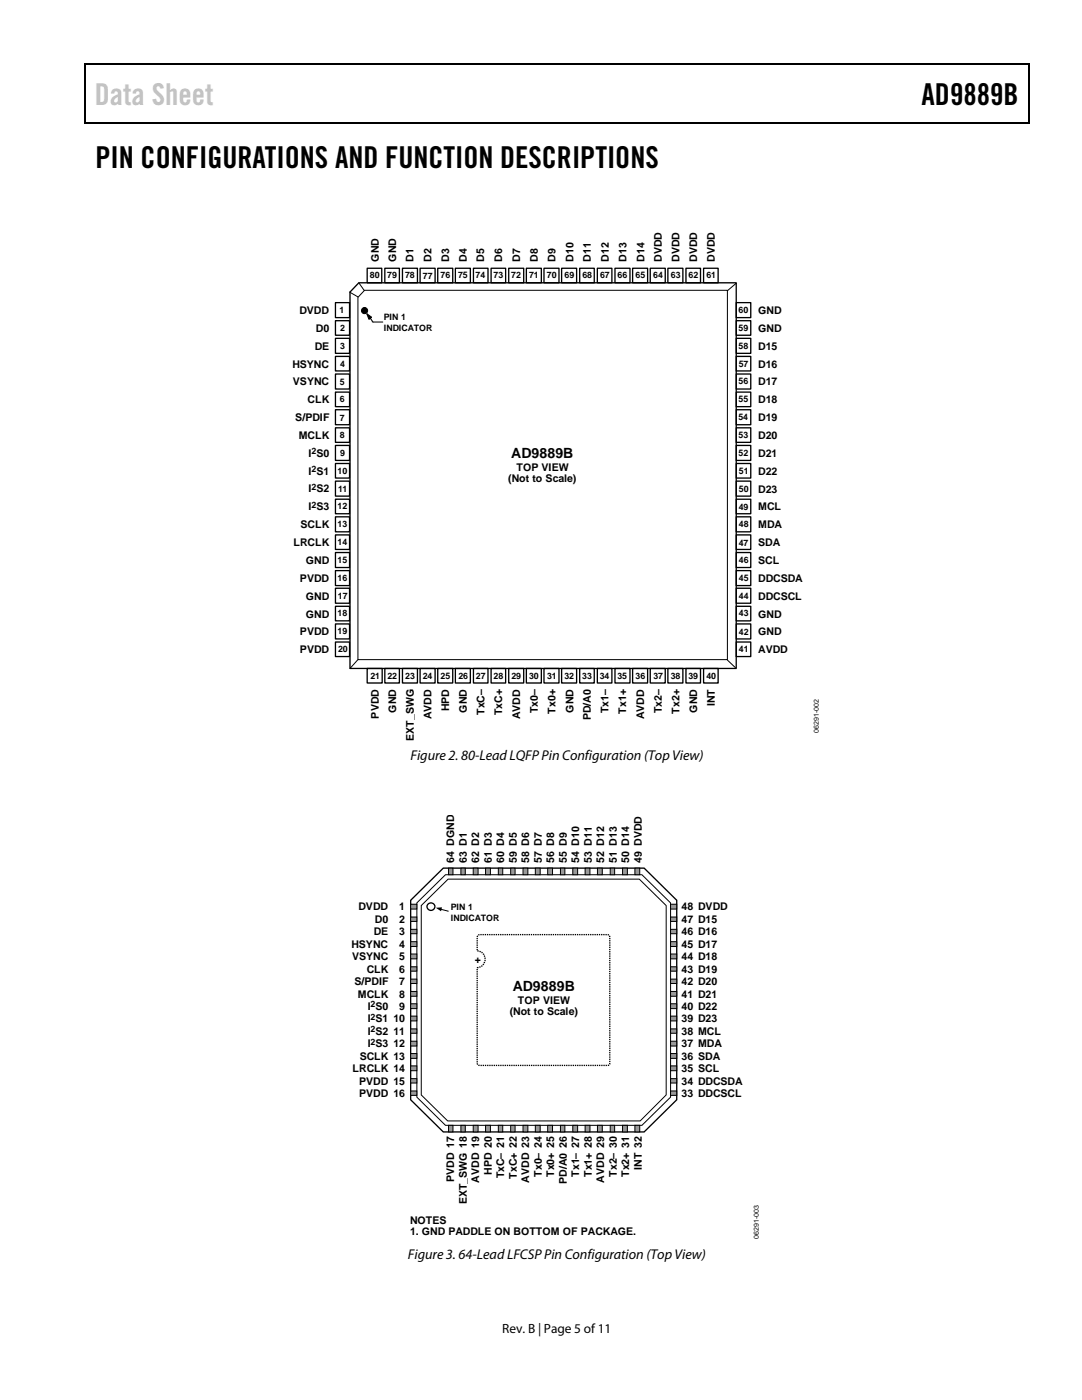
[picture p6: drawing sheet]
<svg xmlns="http://www.w3.org/2000/svg" width="216mm" height="279mm" viewBox="0 0 216 279" stroke-linecap="round" stroke-linejoin="round" font-family="sans-serif">
<g fill="#000">
<path d="M16.9 12.7h.2v1h-.2zM16.9 12.7h.2v.3h-.2zM82.5 12.7h.3v.3h-.3zM205.1 12.7h.3v1h-.3zM205.1 12.7h.3v.3h-.3zM16.9 24.4h.2v.2h-.2zM82.3 24.4h.2v.2h-.2zM205.1 24.4h.3v.2h-.3zM73.7 63.2l.7 1.1zM73.2 62.6l.9 .7-.5 .4zM87 181.2l1.2-.1-.2 .8z"/>
<circle cx="72.7" cy="62" r=".61"/>
</g>
<path d="M17 13.7v10.7M17.1 12.8h65.4M82.8 12.8h122.3M205.2 13.7v10.7M17.1 24.5h188" fill="none" stroke="#000" stroke-width=".25"/>
<g fill="none" stroke="#000" stroke-width=".26">
<path d="M71.6 56.4h75.3v77h-77.1v-75.1zM73.3 53.5h2.9v2.9h-2.9zM76.8 53.5h2.9v2.9h-2.9zM80.3 53.5h3v2.9h-3zM83.8 53.5h3v2.9h-3zM87.3 53.5h3v2.9h-3zM90.9 53.5h3v2.9h-3zM94.5 53.5h2.9v2.9h-2.9zM98 53.5h2.9v2.9h-2.9zM101.5 53.5h3v2.9h-3zM105 53.5h3v2.9h-3zM108.5 53.5h3v2.9h-3z"/>
<path d="M112.1 53.5h3v2.9h-3zM115.7 53.5h2.9v2.9h-2.9zM119.2 53.5h2.9v2.9h-2.9zM122.7 53.5h3v2.9h-3zM126.2 53.5h3v2.9h-3zM129.7 53.5h3v2.9h-3zM133.3 53.5h3v2.9h-3zM136.9 53.5h2.9v2.9h-2.9zM140.4 53.5h2.9v2.9h-2.9zM66.9 64h2.8v2.9h-2.8zM66.9 67.5h2.8v3h-2.8zM66.9 71.1h2.8v2.9h-2.8z"/>
<path d="M66.9 78.3h2.8v2.9h-2.8zM66.9 74.6h2.8v3h-2.8zM66.9 60.4h2.8v3h-2.8zM146.9 64h2.9v2.9h-2.9zM146.9 67.5h2.9v3h-2.9zM146.9 71.1h2.9v2.9h-2.9zM146.9 78.3h2.9v2.9h-2.9zM146.9 74.6h2.9v3h-2.9zM146.9 60.4h2.9v3h-2.9zM66.9 81.8h2.8v3h-2.8zM66.9 85.4h2.8v2.9h-2.8zM66.9 88.9h2.8v3h-2.8z"/>
<path d="M66.9 92.5h2.8v2.9h-2.8zM66.9 99.6h2.8v2.9h-2.8zM66.9 96h2.9v3h-2.9zM146.9 81.8h2.9v3h-2.9zM146.9 85.4h2.9v2.9h-2.9zM146.9 88.9h2.9v3h-2.9zM146.9 92.5h2.9v2.9h-2.9zM146.9 99.6h2.9v2.9h-2.9zM146.9 96h2.9v3h-2.9zM66.9 103.1h2.9v3h-2.9zM66.9 106.8h2.9v2.9h-2.9zM66.9 110.3h2.9v3h-2.9z"/>
<path d="M66.9 113.9h2.9v3h-2.9zM66.9 117.4h2.9v3h-2.9zM146.9 103.1h2.9v3h-2.9zM146.9 106.8h2.9v2.9h-2.9zM146.9 110.3h2.9v3h-2.9zM146.9 113.9h2.9v3h-2.9zM146.9 117.4h2.9v3h-2.9zM66.9 121h2.9v2.9h-2.9zM66.9 124.5h2.9v3h-2.9zM66.9 128.1h2.9v2.9h-2.9zM73.3 133.4h3v2.9h-3zM76.8 133.4h2.9v2.9h-2.9z"/>
<path d="M80.3 133.4h3v2.9h-3zM83.8 133.4h3v2.9h-3zM87.3 133.4h3v2.9h-3zM90.9 133.4h3v2.9h-3zM94.5 133.4h2.9v2.9h-2.9zM98 133.4h2.9v2.9h-2.9zM101.5 133.4h3v2.9h-3zM105 133.4h3v2.9h-3zM108.5 133.4h3v2.9h-3zM112.1 133.4h3v2.9h-3zM115.7 133.4h2.9v2.9h-2.9zM119.2 133.4h2.9v2.9h-2.9z"/>
<path d="M122.7 133.4h3v2.9h-3zM126.2 133.4h3v2.9h-3zM129.7 133.4h3v2.9h-3zM133.3 133.4h3v2.9h-3zM136.9 133.4h2.9v2.9h-2.9zM140.4 133.4h2.9v2.9h-2.9zM146.9 121h2.9v2.9h-2.9zM146.9 124.5h2.9v3h-2.9zM146.9 128.1h2.9v2.9h-2.9z"/>
</g>
<g fill="none" stroke="#000" stroke-width=".2">
<path d="M69.8 58.3l1.6 1M71.6 56.4l1.1 1.5M72.7 57.9h72.4v73.7h-73.7v-72.3zM146.9 56.5l-1.8 1.5M73.2 62.6l.9 .7-.5 .4zM73.7 63.2l.7 1.1M74.5 64.3h1.8M71.4 131.6l-1.6 1.8M145.1 131.7l1.6 1.5M87.8 181.4l1.7 .5"/>
<circle cx="72.7" cy="62" r=".61"/>
</g>
<circle cx="86" cy="180.9" r=".77" fill="#fff"/>
<g fill="none" stroke="#000" stroke-width=".26">
<path d="M81.9 179.7l6.6-6.4h40l6.5 6.4v39.8l-6.5 6.4h-40l-6.6-6.4z"/>
<circle cx="86" cy="180.9" r=".77"/>
</g>
<path d="M83.2 180.2l5.7-5.6h39.2l5.7 5.6v38.8l-5.7 5.6h-39.2l-5.7-5.6zM84.1 180.7l5.3-5.3h38.2l5.3 5.3v37.8l-5.2 5.2h-38.4l-5.2-5.2z" fill="none" stroke="#000" stroke-width=".2"/>
<g fill="#9a9a9a" stroke="#000" stroke-width=".2">
<path d="M133.8 180.5h1.2v.9h-1.2z"/>
<path d="M133.8 183h1.2v.9h-1.2z"/>
<path d="M133.8 185.5h1.2v.8h-1.2z"/>
<path d="M133.8 187.9h1.2v1h-1.2z"/>
<path d="M133.8 190.4h1.2v1h-1.2z"/>
<path d="M133.8 192.9h1.2v.9h-1.2z"/>
<path d="M133.8 195.4h1.2v.9h-1.2z"/>
<path d="M133.8 197.9h1.2v.9h-1.2z"/>
<path d="M133.8 200.3h1.2v1h-1.2z"/>
<path d="M133.8 202.8h1.2v1h-1.2z"/>
<path d="M133.8 205.3h1.2v.9h-1.2z"/>
<path d="M133.8 207.8h1.2v1h-1.2z"/>
<path d="M133.8 210.3h1.2v.9h-1.2z"/>
<path d="M133.8 212.7h1.2v1h-1.2z"/>
<path d="M133.8 215.3h1.2v.8h-1.2z"/>
<path d="M133.8 217.7h1.2v.9h-1.2z"/>
<path d="M81.9 180.5h1.3v.9h-1.3z"/>
<path d="M81.9 183h1.3v.9h-1.3z"/>
<path d="M81.9 185.5h1.3v.8h-1.3z"/>
<path d="M81.9 187.9h1.3v1h-1.3z"/>
<path d="M81.9 190.4h1.3v1h-1.3z"/>
<path d="M81.9 192.9h1.3v.9h-1.3z"/>
<path d="M81.9 195.4h1.3v.9h-1.3z"/>
<path d="M81.9 197.9h1.3v.9h-1.3z"/>
<path d="M81.9 200.3h1.3v1h-1.3z"/>
<path d="M81.9 202.8h1.3v1h-1.3z"/>
<path d="M81.9 205.3h1.3v.9h-1.3z"/>
<path d="M81.9 207.8h1.3v1h-1.3z"/>
<path d="M81.9 210.3h1.3v.9h-1.3z"/>
<path d="M81.9 212.7h1.3v1h-1.3z"/>
<path d="M81.9 215.3h1.3v.8h-1.3z"/>
<path d="M81.9 217.7h1.3v.9h-1.3z"/>
<path d="M89.5 224.6h.9v1.3h-.9z"/>
<path d="M92 224.6h.8v1.3h-.8z"/>
<path d="M94.4 224.6h1v1.3h-1z"/>
<path d="M96.9 224.6h1v1.3h-1z"/>
<path d="M99.4 224.6h.9v1.3h-.9z"/>
<path d="M101.9 224.6h.9v1.3h-.9z"/>
<path d="M104.4 224.6h.9v1.3h-.9z"/>
<path d="M106.8 224.6h1v1.3h-1z"/>
<path d="M109.3 224.6h.9v1.3h-.9z"/>
<path d="M111.8 224.6h.9v1.3h-.9z"/>
<path d="M114.3 224.6h1v1.3h-1z"/>
<path d="M116.8 224.6h.9v1.3h-.9z"/>
<path d="M119.2 224.6h1v1.3h-1z"/>
<path d="M121.8 224.6h.8v1.3h-.8z"/>
<path d="M124.2 224.6h1v1.3h-1z"/>
<path d="M126.7 224.6h1v1.3h-1z"/>
<path d="M89.5 173.3h.9v1.3h-.9z"/>
<path d="M92 173.3h.8v1.3h-.8z"/>
<path d="M94.4 173.3h1v1.3h-1z"/>
<path d="M96.9 173.3h1v1.3h-1z"/>
<path d="M99.4 173.3h.9v1.3h-.9z"/>
<path d="M101.9 173.3h.9v1.3h-.9z"/>
<path d="M104.4 173.3h.9v1.3h-.9z"/>
<path d="M106.8 173.3h1v1.3h-1z"/>
<path d="M109.3 173.3h.9v1.3h-.9z"/>
<path d="M111.8 173.3h.9v1.3h-.9z"/>
<path d="M114.3 173.3h1v1.3h-1z"/>
<path d="M116.8 173.3h.9v1.3h-.9z"/>
<path d="M119.2 173.3h1v1.3h-1z"/>
<path d="M121.8 173.3h.8v1.3h-.8z"/>
<path d="M124.2 173.3h1v1.3h-1z"/>
<path d="M126.7 173.3h1v1.3h-1z"/>
</g>
<path d="M95.5 186.6h26l.2 .5-.1 25.3-.4 .2h-25.7l-.3-.4v-19.1a1.67 1.67 0 0 0 1.6-1.7 1.67 1.67 0 0 0-1.6-1.6v-2.7z" fill="none" stroke="#000" stroke-width=".26" stroke-dasharray=".3 .2" stroke-linecap="butt"/>
<text font-size="6" fill="#c1c1c1" x="18.9" y="20.9">Data Sheet</text>
<g font-size="6">
<text x="183.9" y="20.9">AD9889B</text>
<text x="19" y="33.6">PIN CONFIGURATIONS AND FUNCTION DESCRIPTIONS</text>
</g>
<g font-size="2.8">
<text x="102" y="91.3">AD9889B</text>
<text x="81.9" y="151.7">Figure 2. 80-Lead LQFP Pin Configuration (Top View)</text>
<text x="102.3" y="197.7">AD9889B</text>
<text x="81.4" y="251.2">Figure 3. 64-LeadLFCSP Pin Configuration (Top View)</text>
</g>
<text font-size="2.7" x="100.2" y="266">Rev. B | Page 5 of11</text>
<g font-size="2.1">
<text x="75.6" y="52.2" transform="rotate(-90 75.6 52.2)">GND</text>
<text x="79" y="52.2" transform="rotate(-90 79 52.2)">GND</text>
<text x="82.5" y="52.2" transform="rotate(-90 82.5 52.2)">D1</text>
<text x="86.1" y="52.2" transform="rotate(-90 86.1 52.2)">D2</text>
<text x="89.6" y="52.2" transform="rotate(-90 89.6 52.2)">D3</text>
<text x="93.2" y="52.2" transform="rotate(-90 93.2 52.2)">D4</text>
<text x="96.6" y="52.2" transform="rotate(-90 96.6 52.2)">D5</text>
<text x="100.2" y="52.2" transform="rotate(-90 100.2 52.2)">D6</text>
<text x="103.8" y="52.2" transform="rotate(-90 103.8 52.2)">D7</text>
<text x="107.3" y="52.2" transform="rotate(-90 107.3 52.2)">D8</text>
<text x="110.8" y="52.2" transform="rotate(-90 110.8 52.2)">D9</text>
<text x="114.4" y="52.2" transform="rotate(-90 114.4 52.2)">D10</text>
<text x="117.9" y="52.2" transform="rotate(-90 117.9 52.2)">D11</text>
<text x="121.5" y="52.2" transform="rotate(-90 121.5 52.2)">D12</text>
<text x="125" y="52.2" transform="rotate(-90 125 52.2)">D13</text>
<text x="128.6" y="52.2" transform="rotate(-90 128.6 52.2)">D14</text>
<text x="132" y="52.2" transform="rotate(-90 132 52.2)">DVDD</text>
<text x="135.6" y="52.2" transform="rotate(-90 135.6 52.2)">DVDD</text>
<text x="139.1" y="52.2" transform="rotate(-90 139.1 52.2)">DVDD</text>
<text x="142.6" y="52.2" transform="rotate(-90 142.6 52.2)">DVDD</text>
<text x="59.7" y="62.7">DVDD</text>
<text x="151.3" y="62.6">GND</text>
<text x="62.8" y="69.8">DE</text>
<text x="63" y="66.2">D0</text>
<text x="151.3" y="66.2">GND</text>
<text x="151.3" y="69.8">D15</text>
<text x="58.3" y="73.4">HSYNC</text>
<text x="58.5" y="76.9">VSYNC</text>
<text x="151.3" y="73.4">D16</text>
<text x="151.3" y="76.9">D17</text>
<text x="61.4" y="80.5">CLK</text>
<text x="151.3" y="80.5">D18</text>
<text x="58.9" y="84.1">S/PDIF</text>
<text x="59.6" y="87.6">MCLK</text>
<text x="151.3" y="84.1">D19</text>
<text x="151.3" y="87.6">D20</text>
<text x="61.6" y="91.2">I S0</text>
<text x="61.6" y="94.7">I S1</text>
<text x="103" y="94">TOP VIEW</text>
<text x="151.3" y="91.2">D21</text>
<text x="151.3" y="94.7">D22</text>
<text x="61.6" y="101.9">I S3</text>
<text x="61.6" y="98.3">I S2</text>
<text x="101.4" y="96.1">(Not to Scale)</text>
<text x="151.3" y="101.9">MCL</text>
<text x="151.3" y="98.3">D23</text>
<text x="60" y="105.4">SCLK</text>
<text x="151.3" y="105.4">MDA</text>
<text x="58.6" y="109">LRCLK</text>
<text x="61" y="112.6">GND</text>
<text x="151.3" y="109">SDA</text>
<text x="151.3" y="112.6">SCL</text>
<text x="59.9" y="116.1">PVDD</text>
<text x="61" y="119.6">GND</text>
<text x="151.3" y="116.1">DDCSDA</text>
<text x="151.3" y="119.7">DDCSCL</text>
<text x="61" y="123.2">GND</text>
<text x="151.3" y="123.2">GND</text>
<text x="59.9" y="126.8">PVDD</text>
<text x="59.9" y="130.4">PVDD</text>
<text x="151.3" y="126.8">GND</text>
<text x="151.3" y="130.4">AVDD</text>
<text x="75.6" y="143.4" transform="rotate(-90 75.6 143.4)">PVDD</text>
<text x="79" y="142.2" transform="rotate(-90 79 142.2)">GND</text>
<text x="86.1" y="143.5" transform="rotate(-90 86.1 143.5)">AVDD</text>
<text x="89.7" y="142" transform="rotate(-90 89.7 142)">HPD</text>
<text x="93.2" y="142.2" transform="rotate(-90 93.2 142.2)">GND</text>
<text x="96.7" y="142.7" transform="rotate(-90 96.7 142.7)">TxC–</text>
<text x="100.2" y="142.8" transform="rotate(-90 100.2 142.8)">TxC+</text>
<text x="103.8" y="143.5" transform="rotate(-90 103.8 143.5)">AVDD</text>
<text x="107.3" y="142.3" transform="rotate(-90 107.3 142.3)">Tx0–</text>
<text x="110.8" y="142.4" transform="rotate(-90 110.8 142.4)">Tx0+</text>
<text x="114.4" y="142.2" transform="rotate(-90 114.4 142.2)">GND</text>
<text x="117.9" y="143.8" transform="rotate(-90 117.9 143.8)">PD/A0</text>
<text x="121.4" y="142.3" transform="rotate(-90 121.4 142.3)">Tx1–</text>
<text x="125" y="142.4" transform="rotate(-90 125 142.4)">Tx1+</text>
<text x="128.5" y="143.5" transform="rotate(-90 128.5 143.5)">AVDD</text>
<text x="132.1" y="142.3" transform="rotate(-90 132.1 142.3)">Tx2–</text>
<text x="135.6" y="142.4" transform="rotate(-90 135.6 142.4)">Tx2+</text>
<text x="139.1" y="142.2" transform="rotate(-90 139.1 142.2)">GND</text>
<text x="142.7" y="140.9" transform="rotate(-90 142.7 140.9)">INT</text>
<text x="82.5" y="147.9" transform="rotate(-90 82.5 147.9)">EXT_SWG</text>
<text x="90.6" y="172.1" transform="rotate(-90 90.6 172.1)">64 DGND</text>
<text x="93.1" y="172.1" transform="rotate(-90 93.1 172.1)">63 D1</text>
<text x="95.6" y="172.1" transform="rotate(-90 95.6 172.1)">62 D2</text>
<text x="98.1" y="172.1" transform="rotate(-90 98.1 172.1)">61 D3</text>
<text x="100.6" y="172.1" transform="rotate(-90 100.6 172.1)">60 D4</text>
<text x="103.1" y="172.1" transform="rotate(-90 103.1 172.1)">59 D5</text>
<text x="105.6" y="172.1" transform="rotate(-90 105.6 172.1)">58 D6</text>
<text x="108.1" y="172.1" transform="rotate(-90 108.1 172.1)">57 D7</text>
<text x="110.6" y="172.1" transform="rotate(-90 110.6 172.1)">56 D8</text>
<text x="113.1" y="172.1" transform="rotate(-90 113.1 172.1)">55 D9</text>
<text x="115.6" y="172.1" transform="rotate(-90 115.6 172.1)">54 D10</text>
<text x="118.1" y="172.1" transform="rotate(-90 118.1 172.1)">53 D11</text>
<text x="120.6" y="172.1" transform="rotate(-90 120.6 172.1)">52 D12</text>
<text x="123.1" y="172.1" transform="rotate(-90 123.1 172.1)">51 D13</text>
<text x="125.6" y="172.1" transform="rotate(-90 125.6 172.1)">50 D14</text>
<text x="128" y="172.1" transform="rotate(-90 128 172.1)">49 DVDD</text>
<text x="71.5" y="181.7">DVDD</text>
<text x="74.8" y="184.2">D0</text>
<text x="79.7" y="181.7">1</text>
<text x="79.7" y="184.2">2</text>
<text x="136" y="181.7">48 DVDD</text>
<text x="136" y="184.2">47 D15</text>
<text x="70.1" y="189.2">HSYNC</text>
<text x="70.2" y="191.6">VSYNC</text>
<text x="74.6" y="186.7">DE</text>
<text x="79.7" y="186.7">3</text>
<text x="79.7" y="189.2">4</text>
<text x="79.7" y="191.6">5</text>
<text x="136" y="186.7">46 D16</text>
<text x="136" y="189.2">45 D17</text>
<text x="136" y="191.6">44 D18</text>
<text x="70.7" y="196.6">S/PDIF</text>
<text x="73.2" y="194.1">CLK</text>
<text x="79.7" y="194.1">6</text>
<text x="79.7" y="196.6">7</text>
<text x="94.7" y="192.2">+</text>
<text x="136" y="194.1">43 D19</text>
<text x="136" y="196.6">42 D20</text>
<text x="71.4" y="199.1">MCLK</text>
<text x="73.4" y="201.6">I S0</text>
<text x="79.7" y="199.1">8</text>
<text x="79.7" y="201.6">9</text>
<text x="101.7" y="202.5">(Not to Scale)</text>
<text x="103.3" y="200.4">TOP VIEW</text>
<text x="136" y="199.1">41 D21</text>
<text x="136" y="201.6">40 D22</text>
<text x="73.4" y="206.5">I S2</text>
<text x="73.4" y="209">I S3</text>
<text x="73.4" y="204">I S1</text>
<text x="78.5" y="204">10</text>
<text x="78.5" y="206.5">11</text>
<text x="78.5" y="209">12</text>
<text x="136" y="204">39 D23</text>
<text x="136" y="206.5">38 MCL</text>
<text x="136" y="209">37 MDA</text>
<text x="70.4" y="214">LRCLK 14</text>
<text x="71.8" y="211.5">SCLK 13</text>
<text x="136" y="211.5">36 SDA</text>
<text x="136" y="214">35 SCL</text>
<text x="71.7" y="216.5">PVDD 15</text>
<text x="71.7" y="218.9">PVDD 16</text>
<text x="136" y="216.5">34 DDCSDA</text>
<text x="136" y="218.9">33 DDCSCL</text>
<text x="113.1" y="229.1" transform="rotate(-90 113.1 229.1)">26</text>
<text x="128.1" y="233.4" transform="rotate(-90 128.1 233.4)">INT 32</text>
<text x="90.6" y="235.9" transform="rotate(-90 90.6 235.9)">PVDD 17</text>
<text x="95.6" y="236" transform="rotate(-90 95.6 236)">AVDD 19</text>
<text x="98.1" y="234.5" transform="rotate(-90 98.1 234.5)">HPD 20</text>
<text x="100.6" y="235.2" transform="rotate(-90 100.6 235.2)">TxC– 21</text>
<text x="103.1" y="235.2" transform="rotate(-90 103.1 235.2)">TxC+ 22</text>
<text x="105.6" y="236" transform="rotate(-90 105.6 236)">AVDD 23</text>
<text x="108.1" y="234.8" transform="rotate(-90 108.1 234.8)">Tx0– 24</text>
<text x="110.6" y="234.9" transform="rotate(-90 110.6 234.9)">Tx0+ 25</text>
<text x="113.1" y="236.2" transform="rotate(-90 113.1 236.2)">PD/A0</text>
<text x="115.6" y="234.8" transform="rotate(-90 115.6 234.8)">Tx1– 27</text>
<text x="118.1" y="234.9" transform="rotate(-90 118.1 234.9)">Tx1+ 28</text>
<text x="120.6" y="236" transform="rotate(-90 120.6 236)">AVDD 29</text>
<text x="123.1" y="234.8" transform="rotate(-90 123.1 234.8)">Tx2– 30</text>
<text x="125.6" y="234.9" transform="rotate(-90 125.6 234.9)">Tx2+ 31</text>
<text x="81.8" y="244.3">NOTES</text>
<text x="93.1" y="240.3" transform="rotate(-90 93.1 240.3)">EXT_SWG 18</text>
<text x="81.8" y="246.4">1. GND PADDLE ON BOTTOM OF PACKAGE.</text>
</g>
<g font-size="1.8">
<text x="73.8" y="55.5">80</text>
<text x="77.3" y="55.5">79</text>
<text x="80.8" y="55.6">78</text>
<text x="84.4" y="55.6">77</text>
<text x="87.9" y="55.5">76</text>
<text x="91.4" y="55.5">75</text>
<text x="94.9" y="55.6">74</text>
<text x="98.5" y="55.5">73</text>
<text x="102" y="55.6">72</text>
<text x="105.6" y="55.6">71</text>
<text x="109.1" y="55.5">70</text>
<text x="112.7" y="55.5">69</text>
<text x="116.2" y="55.5">68</text>
<text x="119.7" y="55.5">67</text>
<text x="123.2" y="55.5">66</text>
<text x="126.8" y="55.5">65</text>
<text x="130.3" y="55.5">64</text>
<text x="133.9" y="55.5">63</text>
<text x="137.4" y="55.5">62</text>
<text x="140.9" y="55.6">61</text>
<text x="67.8" y="62.4">1</text>
<text x="76.6" y="63.9">PIN 1</text>
<text x="76.6" y="66">INDICATOR</text>
<text x="147.4" y="62.4">60</text>
<text x="67.8" y="66">2</text>
<text x="67.9" y="69.6">3</text>
<text x="147.4" y="66">59</text>
<text x="147.4" y="69.6">58</text>
<text x="67.8" y="76.7">5</text>
<text x="67.9" y="73.1">4</text>
<text x="147.4" y="76.7">56</text>
<text x="147.4" y="73.2">57</text>
<text x="67.8" y="80.3">6</text>
<text x="67.8" y="83.9">7</text>
<text x="147.4" y="83.9">54</text>
<text x="147.4" y="80.3">55</text>
<text x="67.8" y="87.4">8</text>
<text x="147.4" y="87.4">53</text>
<text x="62.2" y="90.6">2</text>
<text x="62.2" y="94.2">2</text>
<text x="67.4" y="94.6">10</text>
<text x="67.9" y="91">9</text>
<text x="147.4" y="91">52</text>
<text x="147.4" y="94.5">51</text>
<text x="62.2" y="101.3">2</text>
<text x="62.2" y="97.8">2</text>
<text x="67.4" y="101.7">12</text>
<text x="67.5" y="98.1">11</text>
<text x="147.4" y="101.7">49</text>
<text x="147.4" y="98.1">50</text>
<text x="67.4" y="105.2">13</text>
<text x="147.4" y="105.2">48</text>
<text x="67.4" y="112.4">15</text>
<text x="67.4" y="108.8">14</text>
<text x="147.4" y="108.9">47</text>
<text x="147.4" y="112.3">46</text>
<text x="67.4" y="115.9">16</text>
<text x="67.4" y="119.4">17</text>
<text x="147.4" y="115.9">45</text>
<text x="147.4" y="119.4">44</text>
<text x="67.4" y="123">18</text>
<text x="147.4" y="123">43</text>
<text x="67.4" y="126.6">19</text>
<text x="67.4" y="130.2">20</text>
<text x="147.4" y="126.6">42</text>
<text x="147.4" y="130.1">41</text>
<text x="73.9" y="135.5">21</text>
<text x="77.3" y="135.5">22</text>
<text x="80.9" y="135.5">23</text>
<text x="84.4" y="135.5">24</text>
<text x="87.9" y="135.5">25</text>
<text x="91.5" y="135.5">26</text>
<text x="95" y="135.5">27</text>
<text x="98.5" y="135.5">28</text>
<text x="102" y="135.5">29</text>
<text x="105.6" y="135.5">30</text>
<text x="109.2" y="135.5">31</text>
<text x="112.6" y="135.5">32</text>
<text x="116.2" y="135.5">33</text>
<text x="119.7" y="135.5">34</text>
<text x="123.2" y="135.5">35</text>
<text x="126.8" y="135.5">36</text>
<text x="130.4" y="135.5">37</text>
<text x="133.8" y="135.5">38</text>
<text x="137.4" y="135.5">39</text>
<text x="140.9" y="135.5">40</text>
<text x="90" y="181.6">PIN 1</text>
<text x="90" y="183.7">INDICATOR</text>
<text x="74" y="201">2</text>
<text x="74" y="203.5">2</text>
<text x="74" y="206">2</text>
<text x="74" y="208.5">2</text>
</g>
<g font-size="1.4">
<text x="163.4" y="146.2" transform="rotate(-90 163.4 146.2)">06291-002</text>
<text x="151.4" y="247.2" transform="rotate(-90 151.4 247.2)">06291-003</text>
</g>
</svg>
